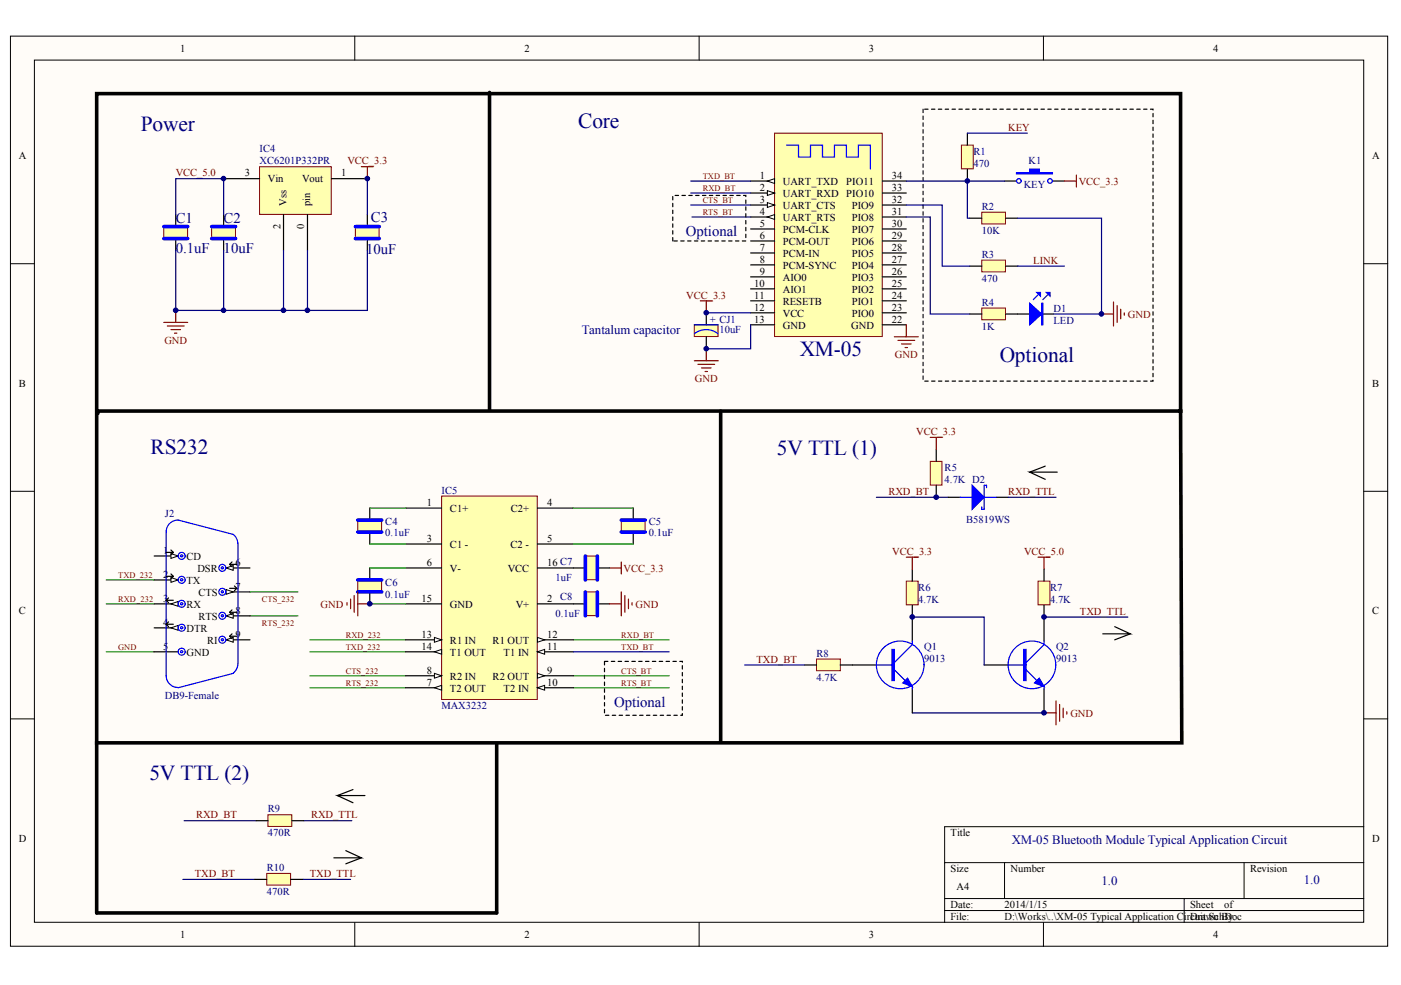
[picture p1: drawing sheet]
<svg xmlns="http://www.w3.org/2000/svg" width="289mm" height="203mm" viewBox="0 0 289 203" stroke-linecap="round" stroke-linejoin="round" font-family="sans-serif">
<g fill="#fffcf8" stroke="#000" stroke-width=".21">
<path d="M2.2 7.5h284v187.7h-284z"/>
<path d="M7.1 12.4h274.1v177.9h-274.1z"/>
</g>
<g fill="none" stroke="#000" stroke-width=".21">
<path d="M73.2 7.5v4.9M144.2 7.5v4.9M215.2 7.5v4.9M2.2 54.4h4.9M281.3 54.4h4.9M2.2 101.4h4.9M281.3 101.4h4.9M2.2 148.3h4.9M281.3 148.3h4.9M194.8 178h86.5M207.2 178v7.4M256.6 178v7.4"/>
<path d="M281.3 170.5h-86.5v19.8M73.2 190.3v5M144.2 190.3v5M194.8 185.4h86.5M194.8 187.8h86.5M215.2 190.3v5M244.2 185.4v4.9"/>
</g>
<path d="M43.6 46.7h5v2.5h-5z" fill="#ffffb0" stroke="#800000" stroke-width=".21"/>
<path d="M46.1 44.3v2.4M46.1 49.2v2.5" fill="none" stroke="#000" stroke-width=".25"/>
<path d="M43.6 49.2h5M43.6 46.7h5" fill="none" stroke="#00f" stroke-width=".74"/>
<path d="M73.3 46.7h4.9v2.5h-4.9z" fill="#ffffb0" stroke="#800000" stroke-width=".21"/>
<path d="M75.8 44.3v2.4M75.8 49.2v2.5" fill="none" stroke="#000" stroke-width=".25"/>
<path d="M73.3 49.2h4.9M73.3 46.7h4.9" fill="none" stroke="#00f" stroke-width=".74"/>
<path d="M74.5 34.4h2.5M75.8 34.4v2.5" fill="none" stroke="#800000" stroke-width=".25"/>
<path d="M46.1 51.7v12.3" fill="none" stroke="#000080" stroke-width=".25"/>
<path d="M53.5 34.4h14.8v9.8h-14.8z" fill="#ffffb0" stroke="#800000" stroke-width=".21"/>
<path d="M46.1 36.9h7.4M68.3 36.9h7.5M58.5 44.3v7.4M63.4 44.3v7.4" fill="none" stroke="#000" stroke-width=".25"/>
<path d="M58.5 51.7v12.3M63.4 51.7v12.3" fill="none" stroke="#000080" stroke-width=".25"/>
<path d="M159.7 27.5h22.2v41.9h-22.2z" fill="#ffffb0" stroke="#800000" stroke-width=".21"/>
<path d="M154.8 37.4h4.9" fill="none" stroke="#000" stroke-width=".25"/>
<path d="M158.3 37.4l1.4-.5v.9z" fill="#fffcf8" stroke="#000" stroke-width=".21"/>
<path d="M154.8 39.8h4.9" fill="none" stroke="#000" stroke-width=".25"/>
<path d="M158.3 39.3l1.4 .5-1.4 .5z" fill="#fffcf8" stroke="#000" stroke-width=".21"/>
<path d="M154.8 42.3h4.9" fill="none" stroke="#000" stroke-width=".25"/>
<path d="M158.3 41.8l1.4 .5-1.4 .5z" fill="#fffcf8" stroke="#000" stroke-width=".21"/>
<path d="M154.8 44.8h4.9" fill="none" stroke="#000" stroke-width=".25"/>
<path d="M158.3 44.8l1.4-.5v1z" fill="#fffcf8" stroke="#000" stroke-width=".21"/>
<g fill="none" stroke="#000" stroke-width=".25">
<path d="M182 39.8h4.9M182 37.4h4.9M154.8 47.2h4.9M154.8 49.7h4.9M154.8 52.2h4.9M154.8 54.7h4.9M154.8 57.1h4.9M154.8 59.6h4.9M182 47.2h4.9M182 49.7h4.9M182 52.2h4.9M182 54.7h4.9"/>
<path d="M182 57.1h4.9M182 59.6h4.9M182 44.8h4.9M182 42.3h4.9M154.8 62.1h4.9M154.8 64.5h4.9M154.8 67h4.9M182 62.1h4.9M182 64.5h4.9M182 67h4.9"/>
</g>
<path d="M162.2 29.9h2.5v2.5h2.4v-2.5h2.5v2.5h2.5v-2.5h2.5v2.5h2.4v-2.5h2.5v5" fill="none" stroke="#00f" stroke-width=".25"/>
<path d="M63.9 132h19.8M63.9 134.5h19.8" fill="none" stroke="#008000" stroke-width=".25"/>
<path d="M120.7 122.1h2.5v4.9h-2.5z" fill="#ffffb0" stroke="#800000" stroke-width=".21"/>
<path d="M118.2 124.6h2.5M123.2 124.6h2.5" fill="none" stroke="#000" stroke-width=".25"/>
<path d="M120.7 122.1v5M123.2 122.1v5" fill="none" stroke="#00f" stroke-width=".74"/>
<path d="M73.8 119.6h4.9v2.5h-4.9z" fill="#ffffb0" stroke="#800000" stroke-width=".21"/>
<path d="M76.3 117.2v2.4M76.3 122.1v2.5" fill="none" stroke="#000" stroke-width=".25"/>
<path d="M73.8 119.6h4.9M73.8 122.1h4.9" fill="none" stroke="#00f" stroke-width=".74"/>
<path d="M63.9 139.4h19.8M118.2 139.4h19.8M118.2 132h19.8M63.9 141.9h19.8M118.2 141.9h19.8" fill="none" stroke="#008000" stroke-width=".25"/>
<path d="M73.8 107.3h4.9v2.4h-4.9z" fill="#ffffb0" stroke="#800000" stroke-width=".21"/>
<path d="M76.3 104.8v2.5M76.3 109.8v2.4" fill="none" stroke="#000" stroke-width=".25"/>
<path d="M73.8 109.8h4.9M73.8 107.3h4.9" fill="none" stroke="#00f" stroke-width=".74"/>
<path d="M128.1 107.3h4.9v2.4h-4.9z" fill="#ffffb0" stroke="#800000" stroke-width=".21"/>
<path d="M31.8 114.7h4.9M130.6 104.8v2.5M130.6 109.8v2.4" fill="none" stroke="#000" stroke-width=".25"/>
<path d="M128.1 107.3h5M128.1 109.8h5" fill="none" stroke="#00f" stroke-width=".74"/>
<path d="M21.9 119.6h9.9M21.9 124.6h9.9M21.9 134.5h9.9M51.6 122.1h9.8M51.6 127.1h9.8" fill="none" stroke="#008000" stroke-width=".25"/>
<path d="M35.3 114.2l1.4 .5-1.4 .5z" fill="#fffcf8" stroke="#000" stroke-width=".21"/>
<path d="M31.8 119.6h4.9" fill="none" stroke="#000" stroke-width=".25"/>
<path d="M35.3 119.1l1.4 .5-1.4 .5z" fill="#fffcf8" stroke="#000" stroke-width=".21"/>
<path d="M31.8 124.6h4.9" fill="none" stroke="#000" stroke-width=".25"/>
<path d="M35.3 124.6l1.4-.5v1z" fill="#fffcf8" stroke="#000" stroke-width=".21"/>
<path d="M31.8 129.5h4.9" fill="none" stroke="#000" stroke-width=".25"/>
<path d="M35.3 129.5l1.4-.5v1z" fill="#fffcf8" stroke="#000" stroke-width=".21"/>
<path d="M46.6 117.2h5" fill="none" stroke="#000" stroke-width=".25"/>
<path d="M46.6 117.2l1.5-.5v1z" fill="#fffcf8" stroke="#000" stroke-width=".21"/>
<path d="M31.8 134.5h4.9M46.6 122.1h5" fill="none" stroke="#000" stroke-width=".25"/>
<path d="M46.6 121.6l1.5 .5-1.5 .5z" fill="#fffcf8" stroke="#000" stroke-width=".21"/>
<path d="M46.6 127.1h5" fill="none" stroke="#000" stroke-width=".25"/>
<path d="M46.6 127.1l1.5-.5v.9z" fill="#fffcf8" stroke="#000" stroke-width=".21"/>
<path d="M46.6 132h5" fill="none" stroke="#000" stroke-width=".25"/>
<path d="M46.6 132l1.5-.5v1z" fill="#fffcf8" stroke="#000" stroke-width=".21"/>
<g fill="none" stroke="#00f" stroke-width=".25">
<path d="M48.1 110.3a2.44 2.44 0 0 1 1 1.9l-.1 25.2a2.45 2.45 0 0 1-.9 1.5M48.1 110.2l-11.4-2.9a2.45 2.45 0 0 0-2.4 2.5v29.6a2.45 2.45 0 0 0 2.4 2.4M48.1 138.9l-11.4 3"/>
<circle cx="37.5" cy="119.6" r=".72"/>
<circle cx="37.5" cy="114.7" r=".72"/>
<circle cx="37.5" cy="114.7" r=".23"/>
<circle cx="37.5" cy="119.6" r=".23"/>
<circle cx="45.8" cy="117.1" r=".72"/>
<circle cx="45.8" cy="117.1" r=".22"/>
<circle cx="37.5" cy="124.6" r=".72"/>
<circle cx="37.5" cy="129.5" r=".72"/>
<circle cx="37.5" cy="134.4" r=".72"/>
<circle cx="37.5" cy="129.5" r=".23"/>
<circle cx="37.5" cy="124.6" r=".23"/>
<circle cx="37.5" cy="134.4" r=".23"/>
<circle cx="45.8" cy="127" r=".72"/>
<circle cx="45.8" cy="122.1" r=".72"/>
<circle cx="45.8" cy="132" r=".72"/>
<circle cx="45.8" cy="122.1" r=".22"/>
<circle cx="45.8" cy="127" r=".22"/>
<circle cx="45.8" cy="132" r=".22"/>
</g>
<g fill="none" stroke="#000" stroke-width=".25">
<path d="M34.3 114h1.4M34.3 118.9h1.4M35.3 113.5l.4 .5M35.3 118.4l.4 .5M35.7 114l-.4 .4M35.7 118.9l-.4 .5M47.4 116.4h1.4M47.4 116.4l.4 .5M47.8 115.9l-.4 .5M34.3 123.8h1.4M34.3 123.8l.5 .5M34.3 128.8h1.4"/>
<path d="M34.3 128.8l.5 .5M34.8 123.3l-.5 .5M34.8 128.3l-.5 .5M47.4 121.4h1.4M47.4 126.3h1.4M47.4 126.3l.4 .5M47.4 131.3h1.4M47.4 131.3l.4 .4M47.8 125.8l-.4 .5M47.8 130.8l-.4 .5M48.3 120.9l.5 .5M48.8 121.4l-.5 .5"/>
</g>
<path d="M91.1 102.3h19.7v42h-19.7z" fill="#ffffb0" stroke="#800000" stroke-width=".21"/>
<path d="M83.7 132h7.4" fill="none" stroke="#000" stroke-width=".25"/>
<path d="M89.6 131.5l1.5 .5-1.5 .5z" fill="#fffcf8" stroke="#000" stroke-width=".21"/>
<path d="M83.7 139.4h7.4" fill="none" stroke="#000" stroke-width=".25"/>
<path d="M89.6 138.9l1.5 .5-1.5 .5z" fill="#fffcf8" stroke="#000" stroke-width=".21"/>
<path d="M110.8 134.5h7.4" fill="none" stroke="#000" stroke-width=".25"/>
<path d="M110.8 134.5l1.5-.5v1z" fill="#fffcf8" stroke="#000" stroke-width=".21"/>
<path d="M110.8 141.9h7.4" fill="none" stroke="#000" stroke-width=".25"/>
<path d="M110.8 141.9l1.5-.5v1z" fill="#fffcf8" stroke="#000" stroke-width=".21"/>
<path d="M83.7 117.2h7.4M110.8 117.2h7.4M83.7 124.6h7.4M110.8 132h7.4" fill="none" stroke="#000" stroke-width=".25"/>
<path d="M110.8 131.5l1.5 .5-1.5 .5z" fill="#fffcf8" stroke="#000" stroke-width=".21"/>
<path d="M110.8 139.4h7.4" fill="none" stroke="#000" stroke-width=".25"/>
<path d="M110.8 138.9l1.5 .5-1.5 .5z" fill="#fffcf8" stroke="#000" stroke-width=".21"/>
<path d="M83.7 134.5h7.4" fill="none" stroke="#000" stroke-width=".25"/>
<path d="M89.6 134.5l1.5-.5v1z" fill="#fffcf8" stroke="#000" stroke-width=".21"/>
<path d="M83.7 141.9h7.4" fill="none" stroke="#000" stroke-width=".25"/>
<path d="M89.6 141.9l1.5-.5v1z" fill="#fffcf8" stroke="#000" stroke-width=".21"/>
<path d="M83.7 104.8h7.4M83.7 112.2h7.4M110.8 104.8h7.4M110.8 112.2h7.4M110.8 124.6h7.4" fill="none" stroke="#000" stroke-width=".25"/>
<path d="M76.3 104.8h7.4M76.3 112.2h7.4M76.3 117.2h7.4M118.2 104.8h12.4M118.2 112.2h12.4M76.3 124.6h7.4" fill="none" stroke="#008000" stroke-width=".25"/>
<path d="M125.7 117.2h2.4M128.1 115.9v2.5M71.6 124.3v.5M72.3 123.6v2M73 122.9v3.4M73.8 122.1v5M73.8 124.6h2.5M125.7 124.6h2.4M128.1 122.1v5M128.9 122.9v3.4M129.6 123.6v2M130.3 124.3v.5" fill="none" stroke="#800000" stroke-width=".25"/>
<path d="M118.2 134.5h19.8" fill="none" stroke="#000080" stroke-width=".25"/>
<path d="M198.3 29.9h2.4v4.9h-2.4z" fill="#ffffb0" stroke="#800000" stroke-width=".21"/>
<path d="M199.5 27.5v2.4M199.5 34.9v2.5" fill="none" stroke="#000" stroke-width=".25"/>
<path d="M202.5 43.8h4.9v2.4h-4.9z" fill="#ffffb0" stroke="#800000" stroke-width=".21"/>
<path d="M207.2 37.4h2.4M217 37.4h2.5M200 45h2.5M207.4 45h2.5" fill="none" stroke="#000" stroke-width=".25"/>
<path d="M209.6 35.6h2.7v-.7h2v.7h2.7v.3h-7.4z" fill-rule="evenodd" fill="#00f" stroke="#00f" stroke-width=".25"/>
<g fill="none" stroke="#00f" stroke-width=".25">
<circle cx="210.1" cy="37.3" r=".48"/>
<circle cx="216.5" cy="37.3" r=".48"/>
</g>
<path d="M219.5 37.4h2.5M222 36.1v2.5M184.4 69.5h5M185.2 70.2h3.4M185.9 71h2M186.7 71.7h.5M186.9 67v2.5" fill="none" stroke="#800000" stroke-width=".25"/>
<path d="M186.9 44.8h4.9v20h8.2" fill="none" stroke="#000080" stroke-width=".25"/>
<path d="M202.5 63.5h4.9v2.5h-4.9z" fill="#ffffb0" stroke="#800000" stroke-width=".21"/>
<path d="M200 64.8h2.5M207.4 64.8h4.9M214.8 64.8h2.5" fill="none" stroke="#000" stroke-width=".25"/>
<path d="M214.1 60.8l-1 1M216.1 60.8l-1 1" fill="none" stroke="#00f" stroke-width=".25"/>
<g fill="#00f" stroke="#00f" stroke-width=".25">
<path d="M212.3 62.6l2.5 2.2-2.5 2.2z"/>
<path d="M215.8 60.3h.7v.8z"/>
<path d="M213.8 60.3h.8v.8z"/>
<path d="M214.8 62.6h.3v4.4h-.3z" fill-rule="evenodd"/>
</g>
<path d="M142.4 37.4h12.4M142.4 39.8h12.4M145.7 64.5h9.1" fill="none" stroke="#000080" stroke-width=".25"/>
<path d="M33.8 66.5h4.9M34.5 67.3h3.5M35.3 68h1.9M36 68.7h.5M36.2 64v2.5M143.2 74.4h4.9M143.9 75.2h3.5M144.4 62.1h2.5M144.7 75.9h1.9M145.4 76.6h.5M145.7 62.1v2.4M145.7 71.9v2.5" fill="none" stroke="#800000" stroke-width=".25"/>
<path d="M143.2 67h4.9v2.4h-4.9z" fill="#ffffb0" stroke="#800000" stroke-width=".21"/>
<path d="M145.7 64.5v2.5M145.7 69.5v2.4" fill="none" stroke="#000" stroke-width=".25"/>
<path d="M143.2 67h4.9M143.2 68.8a3.9 3.9 0 0 1 4.9 0" fill="none" stroke="#00f" stroke-width=".25"/>
<path d="M154.8 67v4.9h-9.1" fill="none" stroke="#000080" stroke-width=".25"/>
<path d="M33.8 46.7h4.9v2.5h-4.9z" fill="#ffffb0" stroke="#800000" stroke-width=".21"/>
<path d="M36.2 44.3v2.4M36.2 49.2v2.5" fill="none" stroke="#000" stroke-width=".25"/>
<path d="M33.8 49.2h4.9M33.8 46.7h4.9" fill="none" stroke="#00f" stroke-width=".74"/>
<path d="M36.2 44.3v-7.4h9.9v7.4M36.2 51.7v12.3h39.6v-12.3M188.1 147.1h27.2" fill="none" stroke="#000080" stroke-width=".25"/>
<path d="M215.3 147.1h2.5M217.8 144.6v4.9M218.5 145.3v3.5M219.3 146.1v2M220 146.8v.5" fill="none" stroke="#800000" stroke-width=".25"/>
<path d="M186.9 119.9h2.5v4.9h-2.5z" fill="#ffffb0" stroke="#800000" stroke-width=".21"/>
<path d="M188.1 117.4v2.5M188.1 124.8v2.5" fill="none" stroke="#000" stroke-width=".25"/>
<path d="M186.9 114.9h2.5M188.1 114.9v2.5" fill="none" stroke="#800000" stroke-width=".25"/>
<path d="M214.1 119.9h2.4v4.9h-2.4z" fill="#ffffb0" stroke="#800000" stroke-width=".21"/>
<path d="M215.3 117.4v2.5M215.3 124.8v2.5" fill="none" stroke="#000" stroke-width=".25"/>
<path d="M214.1 114.9h2.4M215.3 114.9v2.5" fill="none" stroke="#800000" stroke-width=".25"/>
<path d="M215.3 127.3h17.3" fill="none" stroke="#000080" stroke-width=".25"/>
<path d="M168.4 135.9h4.9v2.5h-4.9z" fill="#ffffb0" stroke="#800000" stroke-width=".21"/>
<path d="M165.9 137.2h2.5M173.3 137.2h7.4M188.1 127.3v4.9M203 137.2h4.9M215.3 127.3v4.9M188.1 142.1v5M215.3 142.1v5" fill="none" stroke="#000" stroke-width=".25"/>
<path d="M153.6 137.2h12.3M188.1 127.3h14.9v9.9" fill="none" stroke="#000080" stroke-width=".25"/>
<g fill="none" stroke="#00f" stroke-width=".25">
<path d="M180.7 137.2h3.7M184.4 138.2l2.3 2.2M188.1 132.2v.8l-3.7 3.7M207.9 137.2h3.7M211.6 138.2l2.2 2.2M215.3 132.2v.8l-3.7 3.7M188.1 141.6v.5M215.3 141.6v.5"/>
<circle cx="185.6" cy="137.2" r="4.9"/>
<circle cx="212.8" cy="137.2" r="4.9"/>
</g>
<g fill="#00f" stroke="#00f" stroke-width=".25">
<path d="M187.2 139.9l.9 1.7-1.9-.7z"/>
<path d="M214.3 139.9l1 1.7-2-.7z"/>
<path d="M183.9 134h.5v6.4h-.5z" fill-rule="evenodd"/>
<path d="M211.1 134h.5v6.4h-.5z" fill-rule="evenodd"/>
</g>
<path d="M191.8 95.2h2.5v4.9h-2.5z" fill="#ffffb0" stroke="#800000" stroke-width=".21"/>
<path d="M193.1 92.7v2.5M215.6 96.2l-3.3 1.2M218 97.4h-5.7l3.3 1.5M193.1 100.1v2.5M195.6 102.6h2.4M205.4 102.6h2.5M229.9 129.3l3.2 1.5h-5.7M233.1 130.8l-3.2 1.2" fill="none" stroke="#000" stroke-width=".25"/>
<path d="M227.2 64.8h2.4M229.6 62.3v5M230.4 63.1v3.4M231.1 63.8v2M231.9 64.5v.5M191.8 90.2h2.5M193.1 90.2v2.5" fill="none" stroke="#800000" stroke-width=".25"/>
<path d="M75.8 36.9v7.4M186.9 37.4h20.3M199.5 37.4v7.6h.5M199.5 27.5h12.4M142.4 42.3h12.4M142.7 44.8h12.1M209.9 45h17.3v19.8h-9.9M180.7 102.6h14.9M207.9 102.6h9.9" fill="none" stroke="#000080" stroke-width=".25"/>
<path d="M198 102.6h2.5M203 102.6h2.4M203.5 100.6v-.5h-.5v5h-.5v-.5" fill="none" stroke="#00f" stroke-width=".25"/>
<path d="M200.5 100.1l2.5 2.5-2.5 2.5z" fill="#00f" stroke="#00f" stroke-width=".25"/>
<path d="M101 19.1v65.5M148.6 84.8v68.2M243.5 84.6l.2 68.6h-223.8v-133.9h223.6v65.5h-223.3v.5" fill="none" stroke="#000" stroke-width=".74"/>
<path d="M190.4 22.5v56.1h47.4v-56.1h-47.4M124.7 136.4h16v11.2h-16v-11.2" fill="none" stroke="#000" stroke-width=".25" stroke-dasharray=".7 .7"/>
<path d="M202.5 53.7h4.9v2.4h-4.9z" fill="#ffffb0" stroke="#800000" stroke-width=".21"/>
<path d="M200 54.9h2.5M207.4 54.9h2.5" fill="none" stroke="#000" stroke-width=".25"/>
<path d="M186.9 42.3h7.4v12.6h5.7M209.9 54.9h9.6" fill="none" stroke="#000080" stroke-width=".25"/>
<path d="M138.7 49.7v-9.4h15.1v9.4h-15.1" fill="none" stroke="#000" stroke-width=".25" stroke-dasharray=".7 .7"/>
<path d="M120.7 114.7h2.5v4.9h-2.5z" fill="#ffffb0" stroke="#800000" stroke-width=".21"/>
<path d="M118.2 117.2h2.5M123.2 117.2h2.5M72.8 162.9l-3.2 1.2M75.3 164.1h-5.7l3.2 1.5" fill="none" stroke="#000" stroke-width=".25"/>
<path d="M120.7 114.7v4.9M123.2 114.7v4.9" fill="none" stroke="#00f" stroke-width=".74"/>
<path d="M19.9 153v35.3M102.4 153.5v34.8" fill="none" stroke="#000" stroke-width=".74"/>
<path d="M38 169.3h14.8M62.7 169.3h9.8" fill="none" stroke="#000080" stroke-width=".25"/>
<path d="M55.3 168.1h4.9v2.4h-4.9z" fill="#ffffb0" stroke="#800000" stroke-width=".21"/>
<path d="M52.8 169.3h2.5M60.2 169.3h2.5M71.3 175.5l3.2 1.5h-5.7M74.5 177l-3.2 1.2" fill="none" stroke="#000" stroke-width=".25"/>
<path d="M37.7 181.4h14.8M62.4 181.4h9.9" fill="none" stroke="#000080" stroke-width=".25"/>
<path d="M55 180.2h4.9v2.4h-4.9z" fill="#ffffb0" stroke="#800000" stroke-width=".21"/>
<path d="M52.5 181.4h2.5M60 181.4h2.4" fill="none" stroke="#000" stroke-width=".25"/>
<path d="M19.9 188.3h82.5" fill="none" stroke="#000" stroke-width=".74"/>
<g fill="#000080" stroke="#000080" stroke-width=".21">
<circle cx="36.2" cy="64" r=".48"/>
<circle cx="46.1" cy="64" r=".47"/>
<circle cx="46.1" cy="36.8" r=".47"/>
<circle cx="58.5" cy="64" r=".48"/>
<circle cx="63.4" cy="64" r=".48"/>
<circle cx="75.8" cy="36.8" r=".48"/>
<circle cx="76.2" cy="124.6" r=".48"/>
<circle cx="145.7" cy="71.9" r=".48"/>
<circle cx="145.7" cy="64.5" r=".48"/>
<circle cx="188.1" cy="127.3" r=".48"/>
<circle cx="193.1" cy="102.6" r=".48"/>
<circle cx="199.5" cy="37.3" r=".48"/>
<circle cx="215.3" cy="147" r=".48"/>
<circle cx="215.3" cy="127.3" r=".48"/>
<circle cx="227.1" cy="64.8" r=".47"/>
</g>
<g font-size="4.4" fill="#000080">
<text x="29.1" y="27">Power</text>
<text x="119.2" y="26.5">Core</text>
<text x="164.9" y="73.4">XM-05</text>
<text x="206.2" y="74.7">Optional</text>
<text x="31.1" y="93.7">RS232</text>
<text x="160.2" y="93.9">5V TTL (1)</text>
<text x="30.8" y="160.9">5V TTL (2)</text>
</g>
<g font-size="3" fill="#000080">
<text x="36.2" y="46">C1</text>
<text x="46.1" y="46">C2</text>
<text x="76.5" y="45.8">C3</text>
<text x="36.2" y="52.2">0.1uF</text>
<text x="46.1" y="52.2">10uF</text>
<text x="75.5" y="52.5">10uF</text>
<text x="141.5" y="48.8">Optional</text>
<text x="126.6" y="145.9">Optional</text>
</g>
<g font-size="2.6" fill="#000080">
<text x="120" y="68.9">Tantalum capacitor</text>
<text x="208.6" y="174.1">XM-05 Bluetooth Module Typical Application Circuit</text>
<text x="227.2" y="182.5">1.0</text>
<text x="268.9" y="182.3">1.0</text>
</g>
<g font-size="2.2">
<text x="37.1" y="10.7">1</text>
<text x="108.1" y="10.7">2</text>
<text x="179.2" y="10.7">3</text>
<text x="250.2" y="10.7">4</text>
<text x="3.9" y="32.9">A</text>
<text x="283" y="32.9">A</text>
<text x="50.5" y="36.4">3</text>
<text x="55.3" y="37.6">Vin</text>
<text x="62.3" y="37.6">Vout</text>
<text x="70.3" y="36.4">1</text>
<text x="156.7" y="36.9">1</text>
<text x="156.7" y="39.4">2</text>
<text x="156.7" y="41.8">3</text>
<text x="161.5" y="38.1">UART_TXD</text>
<text x="161.5" y="40.6">UART_RXD</text>
<text x="174.5" y="40.6">PIO10</text>
<text x="174.5" y="38.1">PIO11</text>
<text x="183.9" y="41.8">32</text>
<text x="183.9" y="39.4">33</text>
<text x="183.9" y="36.9">34</text>
<text x="156.7" y="44.3">4</text>
<text x="156.7" y="46.8">5</text>
<text x="161.5" y="43.1">UART_CTS</text>
<text x="161.5" y="45.5">UART_RTS</text>
<text x="175.6" y="45.5">PIO8</text>
<text x="175.6" y="43.1">PIO9</text>
<text x="183.9" y="46.8">30</text>
<text x="183.9" y="44.3">31</text>
<text x="156.7" y="49.2">6</text>
<text x="156.7" y="51.7">7</text>
<text x="161.5" y="48">PCM-CLK</text>
<text x="161.5" y="50.5">PCM-OUT</text>
<text x="161.5" y="53">PCM-IN</text>
<text x="175.6" y="53">PIO5</text>
<text x="175.6" y="50.5">PIO6</text>
<text x="175.6" y="48">PIO7</text>
<text x="183.9" y="51.7">28</text>
<text x="183.9" y="49.2">29</text>
<text x="155.6" y="59.1">10</text>
<text x="156.7" y="54.2">8</text>
<text x="156.7" y="56.7">9</text>
<text x="161.5" y="55.4">PCM-SYNC</text>
<text x="161.5" y="57.9">AIO0</text>
<text x="175.6" y="57.9">PIO3</text>
<text x="175.6" y="55.4">PIO4</text>
<text x="183.9" y="59.1">25</text>
<text x="183.9" y="56.7">26</text>
<text x="183.9" y="54.2">27</text>
<text x="155.6" y="61.6">11</text>
<text x="155.6" y="64.1">12</text>
<text x="161.5" y="60.4">AIO1</text>
<text x="161.5" y="62.8">RESETB</text>
<text x="161.5" y="65.3">VCC</text>
<text x="175.6" y="65.3">PIO0</text>
<text x="175.6" y="62.8">PIO1</text>
<text x="175.6" y="60.4">PIO2</text>
<text x="183.9" y="64.1">23</text>
<text x="183.9" y="61.6">24</text>
<text x="155.6" y="66.5">13</text>
<text x="161.5" y="67.8">GND</text>
<text x="175.5" y="67.8">GND</text>
<text x="183.9" y="66.5">22</text>
<text x="3.9" y="79.8">B</text>
<text x="283" y="79.8">B</text>
<text x="88" y="104.4">1</text>
<text x="92.8" y="105.6">C1+</text>
<text x="105.3" y="105.6">C2+</text>
<text x="112.8" y="104.4">4</text>
<text x="88" y="111.8">3</text>
<text x="92.8" y="113">C1 -</text>
<text x="105.3" y="113">C2 -</text>
<text x="112.8" y="111.8">5</text>
<text x="33.7" y="114.2">1</text>
<text x="33.7" y="119.2">2</text>
<text x="38.5" y="115.5">CD</text>
<text x="40.7" y="117.9">DSR</text>
<text x="48.6" y="116.7">6</text>
<text x="88" y="116.7">6</text>
<text x="92.8" y="117.9">V-</text>
<text x="104.7" y="117.9">VCC</text>
<text x="112.8" y="116.7">16 C7</text>
<text x="33.7" y="124.1">3</text>
<text x="38.5" y="120.4">TX</text>
<text x="38.5" y="125.4">RX</text>
<text x="41" y="122.9">CTS</text>
<text x="48.6" y="121.7">7</text>
<text x="86.9" y="124.1">15</text>
<text x="92.8" y="125.4">GND</text>
<text x="106.4" y="125.4">V+</text>
<text x="112.8" y="124.1">2</text>
<text x="3.9" y="126.8">C</text>
<text x="33.7" y="129.1">4</text>
<text x="38.5" y="130.3">DTR</text>
<text x="41" y="127.8">RTS</text>
<text x="48.6" y="126.6">8</text>
<text x="48.6" y="131.5">9</text>
<text x="86.9" y="131.5">13</text>
<text x="112.8" y="131.5">12</text>
<text x="283" y="126.8">C</text>
<text x="33.7" y="134">5</text>
<text x="38.5" y="135.2">GND</text>
<text x="42.7" y="132.8">RI</text>
<text x="86.9" y="134">14</text>
<text x="92.8" y="132.8">R1 IN</text>
<text x="92.8" y="135.2">T1 OUT</text>
<text x="101.6" y="132.8">R1 OUT</text>
<text x="103.9" y="135.2">T1 IN</text>
<text x="112.8" y="134">11</text>
<text x="88" y="138.9">8</text>
<text x="88" y="141.4">7</text>
<text x="92.8" y="140.2">R2 IN</text>
<text x="92.8" y="142.7">T2 OUT</text>
<text x="101.6" y="140.2">R2 OUT</text>
<text x="103.9" y="142.7">T2 IN</text>
<text x="112.8" y="141.4">10</text>
<text x="112.8" y="138.9">9</text>
<text x="3.9" y="173.7">D</text>
<text x="196" y="172.5">Title</text>
<text x="283" y="173.7">D</text>
<text x="196" y="179.9">Size</text>
<text x="208.4" y="179.9">Number</text>
<text x="257.8" y="179.9">Revision</text>
<text x="197.3" y="183.6">A4</text>
<text x="196" y="187.3">Date:</text>
<text x="196" y="189.8">File:</text>
<text x="207.2" y="187.3">2014/1/15</text>
<text x="207.2" y="189.8">D:\Works\..\XM-05 Typical Application Circuit.SchDoc</text>
<text x="245.4" y="187.3">Sheet</text>
<text x="245.4" y="189.8">Drawn By:</text>
<text x="252.5" y="187.3">of</text>
<text x="37.1" y="193.5">1</text>
<text x="108.1" y="193.5">2</text>
<text x="179.2" y="193.5">3</text>
<text x="250.2" y="193.5">4</text>
</g>
<g font-size="2.2" fill="#800000">
<text x="207.9" y="27">KEY</text>
<text x="71.6" y="33.9">VCC_3.3</text>
<text x="36.2" y="36.4">VCC_5.0</text>
<text x="222.5" y="38.1">VCC_3.3</text>
<text x="213.1" y="54.4">LINK</text>
<text x="141.5" y="61.6">VCC_3.3</text>
<text x="232.6" y="65.6">GND</text>
<text x="33.9" y="70.9">GND</text>
<text x="184.6" y="73.9">GND</text>
<text x="143.3" y="78.8">GND</text>
<text x="189" y="89.8">VCC_3.3</text>
<text x="183.2" y="102.1">RXD_BT</text>
<text x="207.9" y="102.1">RXD_TTL</text>
<text x="128.6" y="117.9">VCC_3.3</text>
<text x="184" y="114.5">VCC_3.3</text>
<text x="211.2" y="114.5">VCC_5.0</text>
<text x="66.1" y="125.4">GND</text>
<text x="131.1" y="125.4">GND</text>
<text x="222.7" y="126.8">TXD_TTL</text>
<text x="156" y="136.7">TXD_BT</text>
<text x="220.7" y="147.8">GND</text>
<text x="40.4" y="168.8">RXD_BT</text>
<text x="64.2" y="168.8">RXD_TTL</text>
<text x="40.2" y="181">TXD_BT</text>
<text x="63.9" y="181">TXD_TTL</text>
</g>
<g font-size="2.2" fill="#000080">
<text x="53.5" y="31.5">IC4</text>
<text x="53.5" y="33.9">XC6201P332PR</text>
<text x="200.7" y="32">R1</text>
<text x="200.7" y="34.4">470</text>
<text x="212.1" y="33.9">K1</text>
<text x="211.1" y="38.9">KEY</text>
<text x="202.5" y="43.3">R2</text>
<text x="202.5" y="48.3">10K</text>
<text x="202.5" y="53.2">R3</text>
<text x="202.5" y="58.1">470</text>
<text x="202.5" y="63.1">R4</text>
<text x="217.3" y="64.3">D1</text>
<text x="146.4" y="66.5">+ CJ1</text>
<text x="148.4" y="68.8">10uF</text>
<text x="202.5" y="68">1K</text>
<text x="217.3" y="66.8">LED</text>
<text x="91.1" y="101.9">IC5</text>
<text x="194.8" y="97.2">R5</text>
<text x="194.8" y="99.7">4.7K D2</text>
<text x="34" y="106.6">J2</text>
<text x="199.3" y="107.8">B5819WS</text>
<text x="79.5" y="108.3">C4</text>
<text x="79.5" y="110.5">0.1uF</text>
<text x="133.8" y="108.3">C5</text>
<text x="133.8" y="110.5">0.1uF</text>
<text x="114.5" y="119.9">1uF</text>
<text x="79.5" y="120.9">C6</text>
<text x="79.5" y="123.4">0.1uF</text>
<text x="115.5" y="123.9">C8</text>
<text x="189.4" y="121.9">R6</text>
<text x="189.4" y="124.4">4.7K</text>
<text x="216.5" y="121.9">R7</text>
<text x="216.5" y="124.4">4.7K</text>
<text x="114.5" y="127.3">0.1uF</text>
<text x="168.4" y="135.5">R8</text>
<text x="190.6" y="134">Q1</text>
<text x="190.6" y="136.5">9013</text>
<text x="217.8" y="134">Q2</text>
<text x="217.8" y="136.5">9013</text>
<text x="168.4" y="140.4">4.7K</text>
<text x="34" y="144.1">DB9-Female</text>
<text x="91.1" y="146.4">MAX3232</text>
<text x="55.3" y="167.6">R9</text>
<text x="55.3" y="172.6">470R</text>
<text x="55" y="179.7">R10</text>
<text x="55" y="184.7">470R</text>
</g>
<g font-size="2.1">
<text x="57.8" y="47.3" transform="rotate(-90 57.8 47.3)">2</text>
<text x="59.1" y="42.5" transform="rotate(-90 59.1 42.5)">Vss</text>
<text x="62.8" y="47.3" transform="rotate(-90 62.8 47.3)">0</text>
<text x="64" y="42.5" transform="rotate(-90 64 42.5)">pin</text>
</g>
<g font-size="1.7" fill="#800000">
<text x="144.9" y="39.4">RXD_BT</text>
<text x="144.9" y="36.9">TXD_BT</text>
<text x="144.9" y="41.9">CTS_BT</text>
<text x="144.9" y="44.3">RTS_BT</text>
<text x="24.4" y="119.2">TXD_232</text>
<text x="24.4" y="124.1">RXD_232</text>
<text x="54" y="124.1">CTS_232</text>
<text x="54" y="129.1">RTS_232</text>
<text x="71.3" y="131.6">RXD_232</text>
<text x="128.1" y="131.6">RXD_BT</text>
<text x="24.4" y="134">GND</text>
<text x="71.3" y="134">TXD_232</text>
<text x="128.1" y="134">TXD_BT</text>
<text x="71.3" y="139">CTS_232</text>
<text x="71.3" y="141.4">RTS_232</text>
<text x="128.1" y="139">CTS_BT</text>
<text x="128.1" y="141.4">RTS_BT</text>
</g>
</svg>
